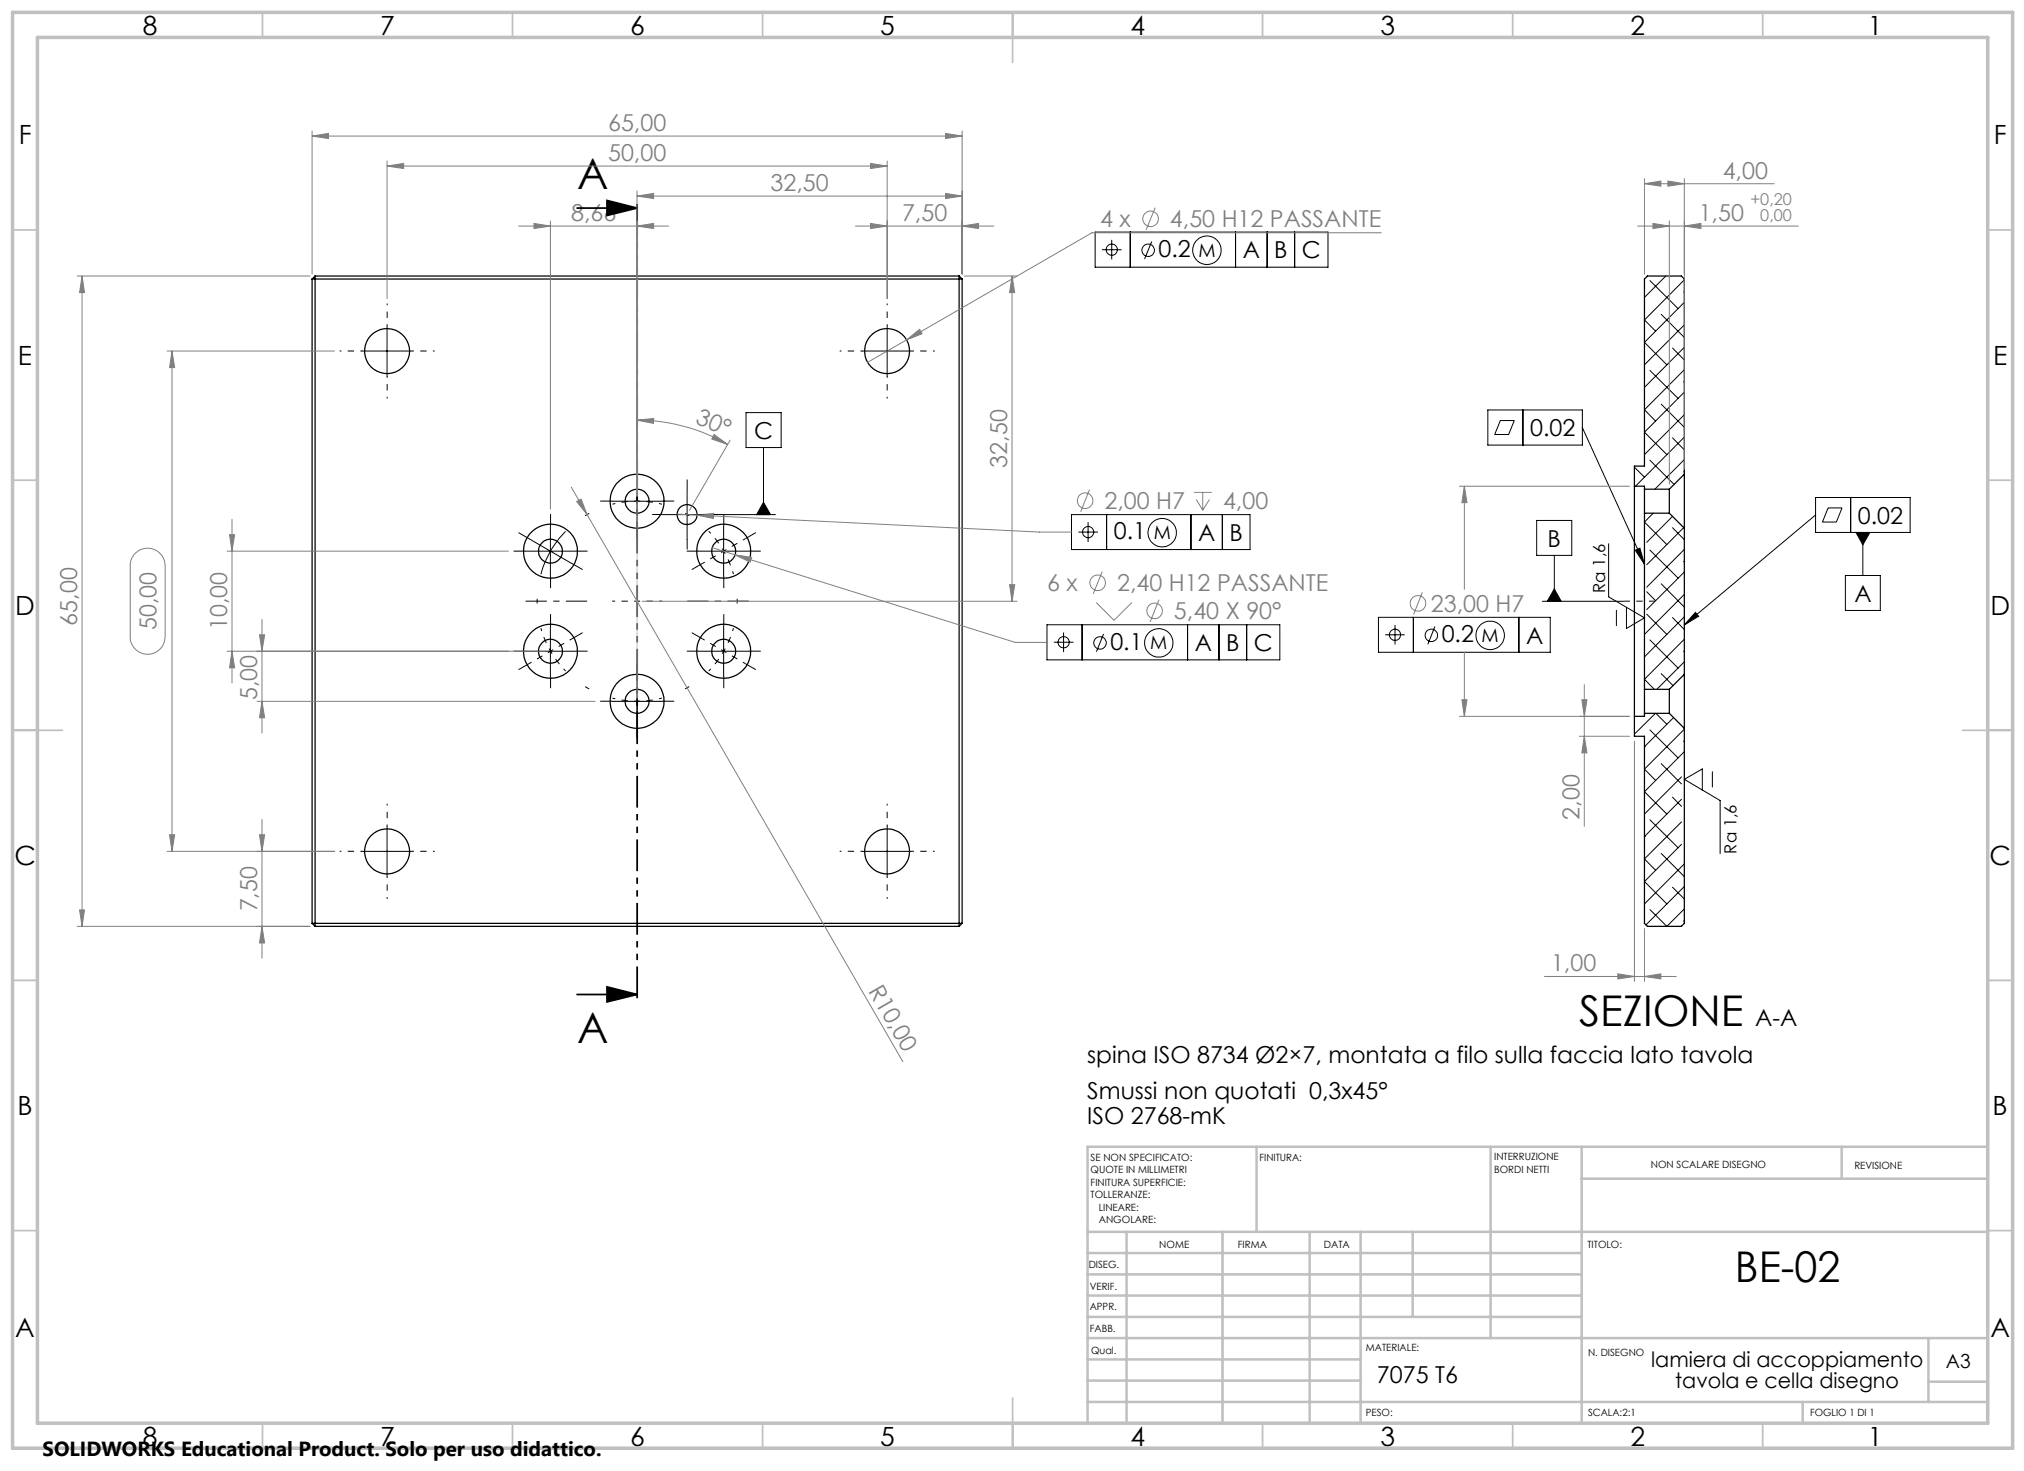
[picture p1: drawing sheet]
<svg xmlns="http://www.w3.org/2000/svg" width="405mm" height="294mm" viewBox="0 0 405 294" stroke-linecap="round" stroke-linejoin="round" font-family="sans-serif">
<g fill="none" stroke="#000" stroke-width=".25">
<path d="M62.4 55.8h130M62.4 55.8v128.8M63 55.2v130M63 55.2l-.6 .6M63 55.2h128.8M191.8 55.2v130M191.8 55.2l.6 .6M192.4 55.8v128.8M326.9 97.2v46M326.9 97.2h2v.6M328.9 97.8v4.8M328.9 97.8h4.9"/>
<path d="M333.8 97.8v4.8M336.8 94.8v10.8M336.8 94.8v-39l-.6-.6h-6.7l-.6 .6v37.4h-2v4M336.8 94.8l-3 3M328.9 102.6v35.2M328.9 102.6h4.9M333.8 102.6l3 3M336.8 105.6v29.2M328.9 137.8v4.8M328.9 137.8h4.9M333.8 137.8v4.8M336.8 134.8v10.8"/>
<path d="M336.8 134.8l-3 3M326.9 143.2v4h2v37.4l.6 .6h6.7l.6-.6v-39M328.9 142.6v.6h-2M328.9 142.6h4.9M333.8 142.6l3 3M62.4 184.6h130M62.4 184.6l.6 .6M63 185.2h128.8M192.4 184.6l-.6 .6"/>
<circle cx="77.4" cy="70.2" r="4.5"/>
<circle cx="177.4" cy="70.2" r="4.5"/>
<circle cx="110.1" cy="110.2" r="2.4"/>
<circle cx="110.1" cy="110.2" r="5.4"/>
<circle cx="127.4" cy="100.2" r="2.4"/>
<circle cx="127.4" cy="100.2" r="5.4"/>
<circle cx="137.4" cy="102.9" r="1.99"/>
<circle cx="144.7" cy="110.2" r="2.4"/>
<circle cx="144.7" cy="110.2" r="5.4"/>
<circle cx="110.1" cy="130.2" r="2.4"/>
<circle cx="110.1" cy="130.2" r="5.4"/>
<circle cx="144.7" cy="130.2" r="2.4"/>
<circle cx="144.7" cy="130.2" r="5.4"/>
<circle cx="127.4" cy="140.2" r="2.4"/>
<circle cx="127.4" cy="140.2" r="5.4"/>
<circle cx="77.4" cy="170.2" r="4.5"/>
<circle cx="177.4" cy="170.2" r="4.5"/>
</g>
<g fill="none" stroke="#000" stroke-width=".2">
<path d="M219 46.4h46.6v7h-46.6zM220.4 49.9h3.9M222.3 47.9v4M226 46.4v7M230.3 48.3l-1.4 3.5M247.1 46.4v7M253.4 46.4v7M258.9 46.4v7M330 56.1l5.6 5.6M333.1 55.2l-4.2 4.2M336.7 58.3l.1 .2M336.8 55.9l-7.9 8.1 2.2 2.2"/>
<path d="M72.4 70.2h10M77.4 65.2v10M172.4 70.2h10M177.4 65.2v10M330 74l5.6 5.7M332.2 62.8l4.6 4.7M334.5 69.6l2.3 2.4M336.7 76.3l.1 .1M336.8 60.4l-7.9 8 4.4 4.5M336.8 64.9l-7.9 8M336.8 69.4l-7.9 8M336.8 73.9l-7.9 8 2.2 2.3"/>
<path d="M336.8 78.4l-7.9 8 4.4 4.5M127.4 95.2v10M137.4 97.9v10M149.2 82.5h7v7h-7zM152.7 89.5v13.4M297.5 81.9h18.9v7.1h-18.9zM300 84.1h2.8l-1.1 2.8h-2.8zM304.6 81.9v7.1M316.4 85.5l12.5 27.3M326.9 93.4l2 2M330 92l4.8 4.8M332.2 80.8l4.6 4.6"/>
<path d="M334.5 87.5l2.3 2.4M336.7 94.3l.1 .1M336.8 82.9l-7.9 8M336.8 87.4l-9.7 9.8M336.8 91.9l-5.9 5.9M363.1 99.4h18.9v7h-18.9zM370.1 99.4v7M105.1 110.2h10M105.8 107.7l4.3 2.5M110.1 110.2a20.8 20.8 0 0 0-1.9 4.6M110.1 110.2l4.3 2.5M110.1 105.2v10"/>
<path d="M113.1 106.2l-1.3 1.4-1.7 2.6M122.4 100.2h10M132.4 102.9h10M139.7 110.2h10M144.4 102.9h10.7M144.7 105.2v10M152.7 100.4l1.4 2.5h-2.8zM214.3 102.9h35.7v7h-35.7zM215.7 106.4h3.9M217.6 104.4v3.9M221.3 102.9v7M238.2 102.9v7"/>
<path d="M244.4 102.9v7M307.3 104h7v7h-7zM310.8 117.7l1.4 2.5h-2.8zM310.8 111v9.2M321.7 108.7v10.6l7.2 4.2-3.6 2.1v-4.2M327 110l.9-.4 1 3.2zM329.3 118.3l1.8 1.8M330 110l5.6 5.6M330.6 102.6l-1.7 1.8 4.4 4.5M332.2 116.7l4.6 4.7M334.5 103.2l-5.2 5.2M334.5 105.5l2.3 2.4"/>
<path d="M336.7 112.2l.1 .2M336.7 105.4l-7.4 7.5M336.8 109.8l-7.5 7.6M336.8 114.3l-7.5 7.5M336.8 118.8l-7.9 8M363.1 102.9l-26.3 22M365.6 101.5h2.8l-1.2 2.9h-2.7zM369 115h7v7h-7zM371.2 106.4h2.7l-1.4 2.5zM372.5 106.4v8.6M105.1 130.2h10M110.1 125.2v10"/>
<path d="M127.4 135.2v10M139.7 130.2h10M144.7 125.2v10M209.4 124.9h46.5v7h-46.5zM210.8 128.4h3.9M212.7 126.4v4M216.4 124.9v7M220.7 126.7l-1.4 3.6M237.5 124.9v7M243.8 124.9v7M249.3 124.9v7M275.7 123.4h34.3v7h-34.3z"/>
<path d="M277 126.9h3.9M279 124.9v3.9M282.7 123.4v7M287 125.2l-1.5 3.6M303.7 123.4v7M308.4 120.2h16.4M323.3 122v3.1M329.3 122.8l4 4M330 127.9l5.6 5.7M332.2 134.7l2.4 2.4M334.5 123.4l2.3 2.4M336.7 130.2l.1 .1"/>
<path d="M336.8 123.3l-7.9 8M336.8 127.8l-7.9 8 1.9 2M336.8 132.3l-5.5 5.5M339.1 122.4l.6 .8-2.9 1.7zM122.4 140.2h10M328.9 149.3h.1M330 145.9l5.6 5.6M331.1 142.6l-4.2 4.2M331.2 142.6l2.1 2.2M332.2 152.6l4.1 4.1M334.5 159.3l1.8 1.9M334.7 143.4l-5.8 5.9"/>
<path d="M336.3 155.3l-7.4 7.4M336.3 159.8l-7.4 7.4M336.7 148.1l.1 .2M336.8 145.8l-7.9 7.9 2.2 2.3M336.8 150.2l-7.9 8.1 4.4 4.4M340.4 157.9v-4.2l-3.6 2.1 7.2 4.2v10.6M342.4 154.3v3M72.4 170.2h10M77.4 165.2v10M172.4 170.2h10M177.4 165.2v10M328.9 167.2h.1"/>
<path d="M330 163.9l5.6 5.6M332.2 170.6l4.6 4.6M334.5 177.3l2.3 2.4M336.3 164.3l-7.4 7.4 2.2 2.3M336.3 168.8l-7.4 7.4 4.4 4.5M336.8 172.7l-7.9 8M336.8 177.2l-7.7 7.7M336.7 184l.1 .2M336.8 181.7l-3.5 3.5-3.3-3.4"/>
<circle cx="222.3" cy="49.9" r="1.13"/>
<circle cx="229.6" cy="50" r="1.25"/>
<circle cx="241.3" cy="50" r="2.85"/>
<circle cx="217.6" cy="106.4" r="1.12"/>
<circle cx="232.4" cy="106.5" r="2.85"/>
<circle cx="212.7" cy="128.4" r="1.12"/>
<circle cx="220" cy="128.5" r="1.25"/>
<circle cx="231.7" cy="128.5" r="2.83"/>
<circle cx="279" cy="126.9" r="1.12"/>
<circle cx="286.2" cy="127" r="1.24"/>
<circle cx="298" cy="127" r="2.85"/>
</g>
<g fill="none" stroke="#808080" stroke-width=".2">
<path d="M62.4 27.2l3.3-.5v1zM62.4 26.2v28.6M62.4 27.2h130M77.4 33.2l3.3-.5v1zM77.4 32.2v27.5M77.4 33.2h100M127.4 39.2l3.3-.5v1zM127.4 38.2v61M127.4 39.2h65M174.1 32.7l3.3 .5-3.3 .5zM177.4 32.2v27.5M189.1 26.7l3.3 .5-3.3 .5z"/>
<path d="M189.1 38.7l3.3 .5-3.3 .5zM192.4 26.2v28.6M328.9 36.7l3.2-.5v1zM328.9 35.7v19.1M328.9 36.7h25.9M333.6 36.2l3.2 .5-3.2 .5zM336.8 35.7v58.1M15.4 55.2h46.6M16.4 55.2l.5 3.3h-1zM16.4 55.2v130M103.7 45.2h30M106.8 44.7l3.3 .5-3.3 .5z"/>
<path d="M110.1 44.2v57.6M127.4 45.2l3.3-.5v1zM171.1 45.2h27.7M174.1 44.7l3.3 .5-3.3 .5zM192.4 45.2l3.3-.5v1zM192.8 55.2h10.6M202.4 55.2l.5 3.3h-1zM202.4 55.2v65M231 41.5l-1.8 4.5M276.2 46.5h-57.8l-37.1 21.4M327.5 45.2h32.1M330.6 44.7l3.2 .5-3.2 .5z"/>
<path d="M333.8 44.2v52.6M336.8 45.2l3.4-.5v1zM33.4 70.2h33.5M34.4 70.2l.5 3.3h-1zM34.4 70.2v100M181.3 67.9l2.6-2.1 .5 .9zM181.3 67.9l-7.8 4.5M114.2 97.4l3.2 5.5M127.4 84l3.3-.4v1zM127.4 84a36.3 36.3 0 0 1 18.1 4.8M142.8 86.9l2.7 1.9-3.1-1zM146 88l-8.1 14"/>
<path d="M217.9 97.9l-1.8 4.4M238.8 98.4h3.5M239.2 99.8l1.3 2.2M240.5 98.4v3.6M241.9 99.8l-1.4 2.2M291.9 97.2h34M292.8 97.2l.6 3.3h-1zM292.8 97.2v20.6M26.8 110.8a3.5 3.5 0 0 1 3.9-1 3.5 3.5 0 0 1 2.3 3.3v14.2a3.5 3.5 0 0 1-3.5 3.5 3.5 3.5 0 0 1-3.5-3.5v-14.2a3.3 3.3 0 0 1 .8-2.3zM45.4 110.2h56.3M45.9 106.9h1l-.5 3.3zM46.4 103.8v32.7"/>
<path d="M115.3 100.3l.9-.5 1.2 3.1zM117.4 102.9l63.2 109.3M135.4 102.8l4 .2M139.4 103l3.3-.4v1zM139.4 103l68.5 3.4h6.4M142.4 109.5l60.6 18.9h6.4M147 110.9l3.3 .5-.3 1zM201.9 116.9h1l-.5 3.3zM220.4 114.3l-1.8 4.4M231.8 119.9l-1.8 4.4M284.5 118.4l-1.8 4.4M45.4 130.2h63.7"/>
<path d="M46.4 130.2l.5 3.3h-1zM51.9 126.9h1l-.5 3.3zM52.4 123.8v22.7M128.4 120.2h75M219.2 120.4l3.6 3.6 3.5-3.6M292.4 139.9h1l-.6 3.3zM292.8 130.4v12.8M316.3 139.9h1.1l-.6 3.3zM316.8 136.8v28.4M51.4 140.2h67.6M52.4 140.2l.5 3.3h-1zM291.9 143.2h34"/>
<path d="M315.8 147.2h10.1M316.8 147.2l.6 3.3h-1.1zM326.9 148.2v48M33.4 170.2h33.5M33.9 166.9h1l-.5 3.3zM51.9 166.9h1l-.5 3.3zM52.4 163.8v27.7M15.4 185.2h46.6M15.9 181.9h1l-.5 3.3zM52.4 185.2l.5 3.3h-1zM308.9 195.2h26.3M323.5 194.7l3.4 .5-3.4 .5z"/>
<path d="M328.9 195.2l3.2-.5v1zM328.9 185.6v10.6"/>
<circle cx="230.1" cy="43.7" r="1.55"/>
<circle cx="217" cy="100.1" r="1.55"/>
<circle cx="219.5" cy="116.5" r="1.56"/>
<circle cx="230.9" cy="122.1" r="1.56"/>
<circle cx="283.6" cy="120.6" r="1.55"/>
</g>
<g fill="none" stroke="#000" stroke-width=".2" stroke-dasharray="15.2 1.3 1.3 1.3" stroke-dashoffset="14.6" stroke-linecap="butt">
<path d="M127.4 100.2a20 20 0 0 0-4.9 .6M127.4 100.2a20 20 0 0 1 5 .6M127.4 100.2v-5M127.4 100.2v5M144.7 110.2a20 20 0 0 0-3-4M144.7 110.2a20 20 0 0 1 2 4.6M144.7 110.2l4.4-2.5M144.7 110.2l-4.3 2.5M110.1 130.2a20 20 0 0 0 3 3.9M110.1 130.2a20 20 0 0 1-1.9-4.6M110.1 130.2l-4.3 2.5M110.1 130.2l4.3-2.5"/>
<path d="M127.4 120.2v-5M127.4 120.2h-5M127.4 120.2v5M127.4 120.2h5M144.7 130.2a20 20 0 0 0 2-4.6M144.7 130.2a20 20 0 0 1-3 3.9M144.7 130.2l4.4 2.5M144.7 130.2l-4.3-2.5M127.4 140.2a20 20 0 0 0 5-.7M127.4 140.2a20 20 0 0 1-4.9-.7M127.4 140.2v5M127.4 140.2v-5"/>
</g>
<g fill="none" stroke="#000" stroke-width=".2" stroke-dasharray="15.2 1.3 1.3 1.3" stroke-linecap="butt">
<path d="M127.4 95.2v-2.4M137.4 97.8v-2M105.1 110.2h-2.4M105.8 107.7l-2.1-1.2M107.4 119.7v.9M110.1 105.2v-2.4M110.1 115.2v2.4M114.4 112.7l2.1 1.2M115.1 110.2h2.4M117.8 102.6l-.8 .5M122.4 100.2h-2.4M127.4 105.2v2.4"/>
<path d="M132.4 100.2h2.4M132.4 102.8h-2M137.4 107.8v2M137.8 103.1l-.8-.5M139.7 110.2h-2.4M140.4 112.7l-2.1 1.2M142.4 102.8h2M144.7 105.2v-2.4M144.7 115.2v2.4M149.1 107.7l2.1-1.2M149.7 110.2h2.4M105.1 130.2h-2.4"/>
<path d="M105.8 132.7l-2.1 1.2M110.1 125.2v-2.4M110.1 135.2v2.4M114.4 127.7l2.1-1.2M115.1 130.2h2.4M117 137.2l.8 .5M127.4 135.2v-2.4M137 137.7l.8-.5M139.7 130.2h-2.4M140.4 127.7l-2.1-1.2M144.7 125.2v-2.4M144.7 135.2v2.4"/>
<path d="M147.4 120.6v-.9M149.1 132.7l2.1 1.2M149.7 130.2h2.4M122.4 140.2h-2.4M127.4 145.2v2.4M132.4 140.2h2.4"/>
</g>
<path d="M115.4 41.6h12M121.4 40.1l6 1.5-6 1.5zM115.4 198.8h12M121.4 197.3l6 1.5-6 1.5z" fill="none" stroke="#000" stroke-width=".35"/>
<path d="M330.9 120.2h-6" fill="none" stroke="#000" stroke-width=".2" stroke-dasharray="15.2 1.3 1.3 1.3" stroke-dashoffset="14.1" stroke-linecap="butt"/>
<path d="M127.4 110.2v-12.4M117.4 120.2h-12.3M127.4 130.2v12.3M137.4 120.2h12.3" fill="none" stroke="#000" stroke-width=".2" stroke-dasharray="15.2 1.3 1.3 1.3" stroke-dashoffset="11" stroke-linecap="butt"/>
<g fill="none" stroke="#000" stroke-width=".2" stroke-dasharray="15.2 1.3 1.3 1.3" stroke-dashoffset="14.9" stroke-linecap="butt">
<path d="M72.4 70.2h-4.5M77.4 65.2v-4.5M77.4 75.2v4.5M82.4 70.2h4.5M172.4 70.2h-4.5M177.4 65.2v-4.5M177.4 75.2v4.5M182.4 70.2h4.5M72.4 170.2h-4.5M77.4 165.2v-4.5M77.4 175.2v4.5M82.4 170.2h4.5"/>
<path d="M172.4 170.2h-4.5M177.4 165.2v-4.5M177.4 175.2v4.5M182.4 170.2h4.5"/>
</g>
<path d="M127.4 39.6v161.2" fill="none" stroke="#000" stroke-width=".35" stroke-dasharray="6.3 1.3 1.3 1.3 1.3 1.3" stroke-dashoffset="-1.2" stroke-linecap="butt"/>
<path d="M127.4 100.2v39.3" fill="none" stroke="#c0c0c0" stroke-width=".2"/>
<g fill="none" stroke="#c0c0c0" stroke-width=".35">
<path d="M52.5 2.5v5M102.5 2.5v5M152.5 2.5v5M202.5 2.5v10M252.5 2.5v5M302.5 2.5v5M352.5 2.5v5M2.5 46h5M397.5 46h5M2.5 96h5M397.5 96h5M2.5 146h10"/>
<path d="M392.5 146h10M2.5 196h5M397.5 196h5M2.5 246h5M397.5 246h5M202.5 279.5v10M52.5 284.5v5M102.5 284.5v5M152.5 284.5v5M252.5 284.5v5M302.5 284.5v5M352.5 284.5v5"/>
</g>
<g fill="none" stroke="#c0c0c0" stroke-width=".5">
<path d="M251.3 229.2v17M298.1 229.2v38.3M316.3 229.2v55.3M316.3 235.6h81.2M368.3 229.2v6.4M397.5 229.2h-180v55.3M217.5 246.2h180M217.5 259h98.8M217.5 254.7h98.8M217.5 250.5h98.8M225.3 246.2v38.3M244.5 246.2v38.3"/>
<path d="M261.9 246.2v38.3M272.1 246.2v38.3M282.5 246.2v17M217.5 263.2h98.8M217.5 276h54.6M217.5 271.7h54.6M217.5 267.5h180M385.7 267.5v12.7M385.7 276.2h11.8M217.5 280.2h180M360.5 280.2v4.3"/>
</g>
<path d="M2.5 2.5h400v287h-400zM7.5 7.5h390v277h-390z" fill="none" stroke="#c0c0c0" stroke-width=".7"/>
<g fill="#000">
<path d="M121.4 40.1l6 1.5-6 1.5zM121.4 197.3l6 1.5-6 1.5z"/>
<path d="M152.7 100.4l1.4 2.5h-2.8zM339.1 122.4l.6 .8-2.9 1.7zM327 110l.9-.4 1 3.2zM371.2 106.4l1.3 2.5 1.4-2.5zM310.8 117.7l1.4 2.5h-2.8z"/>
</g>
<g fill="#808080">
<path d="M115.3 100.3l.9-.5 1.2 3.1z"/>
<path d="M142.8 86.9l2.7 1.9-3.1-1zM127.4 84l3.3-.4v1z"/>
<path d="M62.4 27.2l3.3-.5v1zM189.1 26.7l3.3 .5-3.3 .5zM77.4 33.2l3.3-.5v1zM174.1 32.7l3.3 .5-3.3 .5zM174.1 44.7l3.3 .5-3.3 .5zM192.4 45.2l3.3-.5v1zM127.4 39.2l3.3-.5v1zM189.1 38.7l3.3 .5-3.3 .5zM181.3 67.9l3.1-1.2-.5-.9zM147 110.9l3 1.5 .3-1zM106.8 44.7l3.3 .5-3.3 .5zM127.4 45.2l3.3-.5v1zM139.4 103l3.3 .6v-1zM328.9 36.7l3.2-.5v1zM333.6 36.2l3.2 .5-3.2 .5zM292.8 97.2l.6 3.3h-1zM292.4 139.9h1l-.6 3.3z"/>
<path d="M201.9 116.9h1l-.5 3.3zM202.4 55.2l.5 3.3h-1z"/>
<path d="M16.4 55.2l.5 3.3h-1zM15.9 181.9h1l-.5 3.3zM34.4 70.2l.5 3.3h-1zM33.9 166.9h1l-.5 3.3zM51.9 166.9h1l-.5 3.3zM52.4 185.2l.5 3.3h-1zM45.9 106.9h1l-.5 3.3zM46.4 130.2l.5 3.3h-1zM51.9 126.9h1l-.5 3.3zM52.4 140.2l.5 3.3h-1zM316.3 139.9h1.1l-.6 3.3zM316.8 147.2l.6 3.3h-1.1z"/>
<path d="M323.5 194.7l3.4 .5-3.4 .5zM328.9 195.2l3.2-.5v1z"/>
<path d="M330.6 44.7l3.2 .5-3.2 .5zM336.8 45.2l3.4-.5v1z"/>
</g>
<g font-size="8.5">
<text x="115.4" y="37.8">A</text>
<text x="115.4" y="208.4">A</text>
<text x="315.8" y="205.1">SEZIONE</text>
<text x="347" y="256.2">BE-02</text>
</g>
<g font-size="5.3">
<text x="28.6" y="7">8</text>
<text x="76.1" y="7">7</text>
<text x="126.1" y="7">6</text>
<text x="176.1" y="7">5</text>
<text x="226.1" y="7">4</text>
<text x="276.1" y="7">3</text>
<text x="326.1" y="7">2</text>
<text x="373.6" y="7">1</text>
<text x="3.7" y="28.7">F</text>
<text x="398.7" y="28.7">F</text>
<text x="3.6" y="72.9">E</text>
<text x="398.6" y="72.9">E</text>
<text x="3" y="122.9">D</text>
<text x="398" y="122.9">D</text>
<text x="2.9" y="172.9">C</text>
<text x="397.9" y="172.9">C</text>
<text x="3.5" y="222.9">B</text>
<text x="398.5" y="222.9">B</text>
<text x="3.1" y="267.2">A</text>
<text x="398.1" y="267.2">A</text>
<text x="28.6" y="289">8</text>
<text x="76.1" y="289">7</text>
<text x="126.1" y="289">6</text>
<text x="176.1" y="289">5</text>
<text x="226.1" y="289">4</text>
<text x="276.1" y="289">3</text>
<text x="326.1" y="289">2</text>
<text x="373.6" y="289">1</text>
</g>
<g font-size="4.7" fill="#808080">
<text x="121.6" y="26.2">65,00</text>
<text x="121.6" y="32.2">50,00</text>
<text x="344.5" y="35.7">4,00</text>
<text x="154.1" y="38.2">32,50</text>
<text x="114.2" y="44.2">8,66</text>
<text x="180.4" y="44.2">7,50</text>
<text x="220" y="45.4">4 x</text>
<text x="234" y="45.4">4,50 H12 PASSANTE</text>
<text x="339.7" y="44.2">1,50</text>
<text x="138.9" y="84.6" transform="rotate(23 138.9 84.6)">30°</text>
<text x="201.4" y="93.5" transform="rotate(-90 201.4 93.5)">32,50</text>
<text x="220.9" y="101.8">2,00 H7</text>
<text x="244.6" y="101.8">4,00</text>
<text x="209.4" y="118.2">6 x</text>
<text x="223.4" y="118.2">2,40 H12 PASSANTE</text>
<text x="15.4" y="125.1" transform="rotate(-90 15.4 125.1)">65,00</text>
<text x="31.3" y="126" transform="rotate(-90 31.3 126)">50,00</text>
<text x="45.4" y="126" transform="rotate(-90 45.4 126)">10,00</text>
<text x="234.8" y="123.8">5,40 X 90°</text>
<text x="286.2" y="122.3">23,00 H7</text>
<text x="51.4" y="139.9" transform="rotate(-90 51.4 139.9)">5,00</text>
<text x="315.9" y="163.9" transform="rotate(-90 315.9 163.9)">2,00</text>
<text x="51.4" y="182.2" transform="rotate(-90 51.4 182.2)">7,50</text>
<text x="310.2" y="194.2">1,00</text>
<text x="173.6" y="198" transform="rotate(60 173.6 198)">R10,00</text>
</g>
<g font-size="4.7">
<text x="231.7" y="51.4">0.2</text>
<text x="248.5" y="51.7">A</text>
<text x="254.8" y="51.7">B</text>
<text x="260.4" y="51.7">C</text>
<text x="150.8" y="87.7">C</text>
<text x="306" y="87.2">0.02</text>
<text x="222.7" y="107.8">0.1</text>
<text x="371.5" y="104.7">0.02</text>
<text x="239.6" y="108.1">A</text>
<text x="245.9" y="108.1">B</text>
<text x="309.5" y="109.3">B</text>
<text x="370.8" y="120.3">A</text>
<text x="222.1" y="129.9">0.1</text>
<text x="238.9" y="130.1">A</text>
<text x="245.2" y="130.1">B</text>
<text x="250.7" y="130.1">C</text>
<text x="288.3" y="128.4">0.2</text>
<text x="305.2" y="128.6">A</text>
<text x="351" y="205.1">A-A</text>
<text x="217.4" y="212.4">spina ISO 8734 Ø2×7, montata a filo sulla faccia lato tavola</text>
<text x="217.4" y="219.7">Smussi non quotati 0,3x45°</text>
<text x="217.4" y="224.7">ISO 2768-mK</text>
<text x="275.4" y="276.5">7075 T6</text>
</g>
<g font-size="4.2">
<text x="330.2" y="273.2">lamiera di accoppiamento</text>
<text x="335" y="277.5">tavola e cella disegno</text>
</g>
<text font-size="4.1" x="8.5" y="291.1">SOLIDWORKS Educational Product. Solo per uso didattico.</text>
<text font-size="3.9" x="389.2" y="273.5">A3</text>
<g font-size="3.7">
<text x="239.7" y="51.3">M</text>
<text x="230.7" y="107.8">M</text>
<text x="230" y="129.8">M</text>
<text x="296.3" y="128.3">M</text>
</g>
<g font-size="3.3" fill="#808080">
<text x="350.1" y="41">+0,20</text>
<text x="352" y="44.2">0,00</text>
</g>
<g font-size="3.3">
<text x="321" y="118.5" transform="rotate(-90 321 118.5)">Ra 1,6</text>
<text x="347.2" y="170.6" transform="rotate(-90 347.2 170.6)">Ra 1,6</text>
</g>
<g font-size="2">
<text x="218.1" y="232">SE NON SPECIFICATO:</text>
<text x="251.9" y="232">FINITURA:</text>
<text x="298.8" y="232">INTERRUZIONE</text>
<text x="330.1" y="233.4">NON SCALARE DISEGNO</text>
<text x="370.8" y="233.6">REVISIONE</text>
<text x="218.1" y="234.5">QUOTE IN MILLIMETRI</text>
<text x="218.1" y="237">FINITURA SUPERFICIE:</text>
<text x="218.1" y="239.5">TOLLERANZE:</text>
<text x="298.8" y="234.5">BORDI NETTI</text>
<text x="219.7" y="242">LINEARE:</text>
<text x="219.7" y="244.5">ANGOLARE:</text>
<text x="231.8" y="249.5">NOME</text>
<text x="247.6" y="249.4">FIRMA</text>
<text x="264.7" y="249.4">DATA</text>
<text x="317.5" y="249.4">TITOLO:</text>
<text x="217.7" y="253.5">DISEG.</text>
<text x="217.9" y="257.8">VERIF.</text>
<text x="217.9" y="261.9">APPR.</text>
<text x="218" y="266.2">FABB.</text>
<text x="273.2" y="270">MATERIALE:</text>
<text x="218.2" y="270.6">Qual.</text>
<text x="317.6" y="271.1">N. DISEGNO</text>
<text x="273.1" y="283">PESO:</text>
<text x="317.6" y="283.1">SCALA:2:1</text>
<text x="362" y="283.1">FOGLIO 1 DI 1</text>
</g>
</svg>
